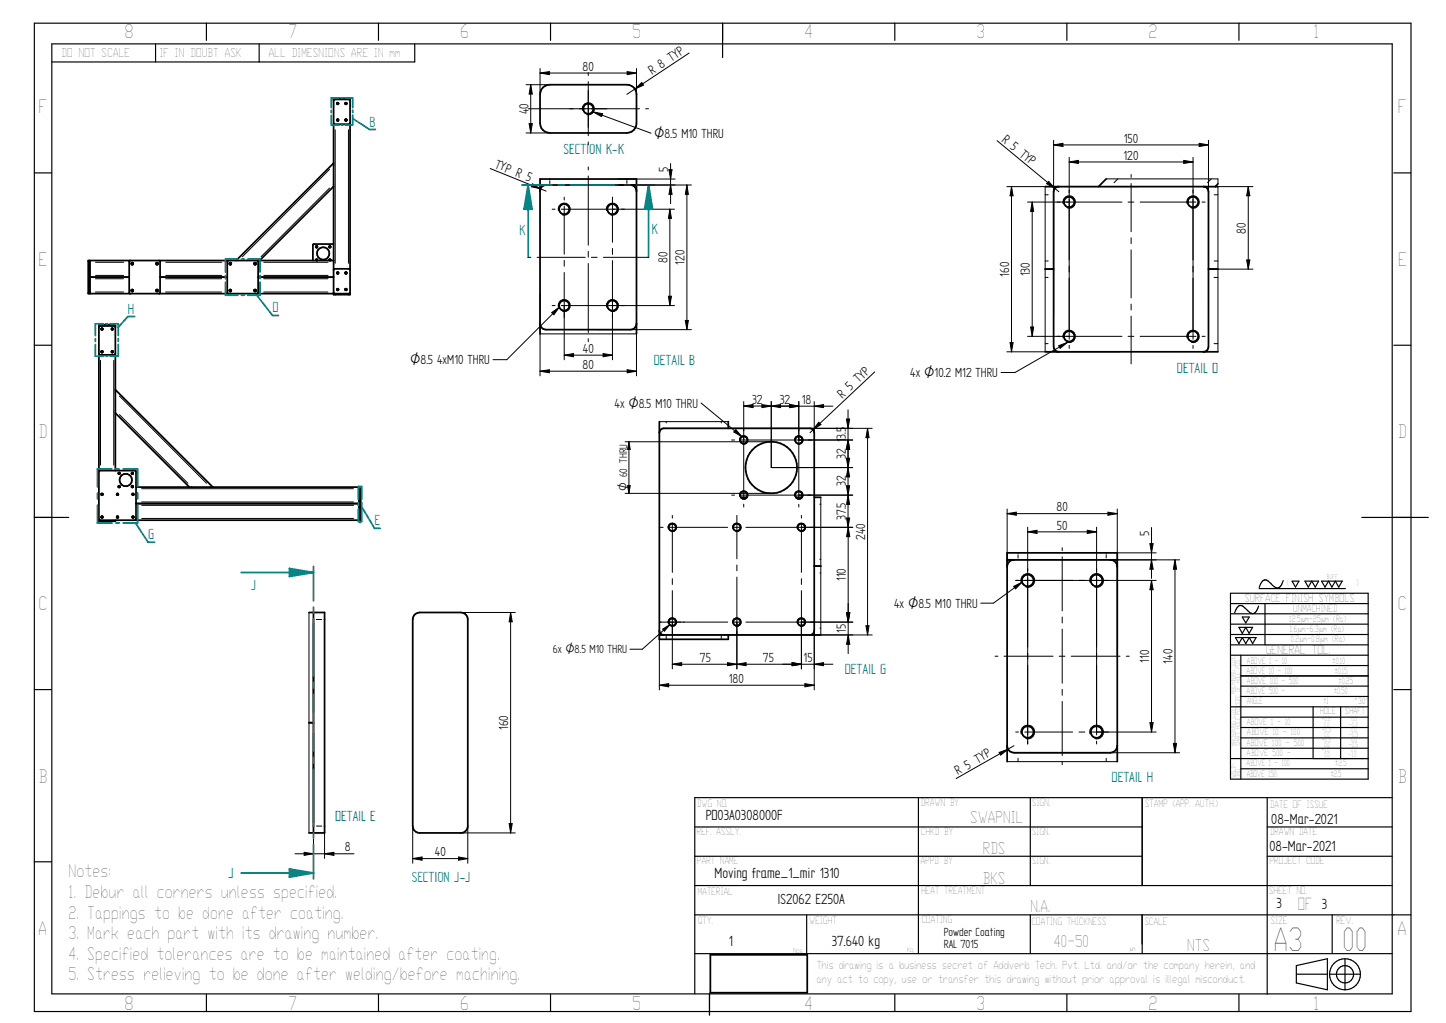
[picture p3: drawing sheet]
<svg xmlns="http://www.w3.org/2000/svg" width="420mm" height="297mm" viewBox="0 0 420 297" stroke-linecap="round" stroke-linejoin="round" font-family="sans-serif">
<g fill="none" stroke="#000" stroke-width=".51">
<path d="M96.9 28.9h4.8M96.9 28.6h4.8v57h-4.8zM97.2 28.9l-.3 .3M97.9 34.7h.4v.4h-.4zM100.3 34.7h.4v.4h-.4zM100.3 29.9h.4v.3h-.4zM101.4 28.9l.3 .3M101.7 35.8l-.3 .3h-4.2l-.3-.3M96.9 47.4l-28.3 28.2M96.9 54.1l-21.5 21.5M156.9 53.7h28M158.7 53.7a1.82 1.82 0 0 0-1.8 1.8"/>
<path d="M183.2 53.7a1.76 1.76 0 0 1 1.7 1.8M303.7 54.2h46a1.4 1.4 0 0 1 1.4 1.5v45a1.48 1.48 0 0 1-1.4 1.5M307.7 54.2a1.46 1.46 0 0 0-1.6 1.5v45a1.48 1.48 0 0 0 1.6 1.5M321.4 51.9l-2.2 2.3M349.7 54.2h4.2M353.9 53.4l-.8 .8M26.1 75.6v9.7M37.8 75.6l-.3 .3v9.1l.3 .3M38.2 76.3h.4v.5h-.4zM45.4 76.3h.4v.5h-.4zM46.2 75.6l.3 .3v9.1l-.3 .3M66.3 75.6l-.3 .3v9.1l.3 .3"/>
<path d="M66.7 76.3h.4v.5h-.4zM73.9 76.3h.4v.5h-.4zM74.7 75.6l.3 .3v9.1l-.3 .3M91.8 71.5h.4v.3h-.4zM92.2 75.6l-.2-.3-.3 .2 .1 .1M96 75.6l-.1-.3h-.2l-.1 .3M96.9 78.4l.3-.3h4.2l.3 .3M96.9 75.6h-71.3v9.7h76.1M96.9 70.9l-5.9 .1-.1 4.6M97.9 79.1h.4v.4h-.4zM100.3 79.1h.4v.4h-.4zM303.7 78.1h2.4"/>
<path d="M351.1 78.1h2.8M26.1 80.5h11.4M29 94.7l-.3 .3M29.5 95.4h.3v.3h-.3zM33.2 94.7l.3 .3M33.5 94.7h-4.8M46.5 80.5h19.5M75 80.5h21.9M96.9 85l.3 .3M97.9 83.9h.4v.3h-.4zM100.3 83.9h.4v.3h-.4zM101.7 85l-.3 .3"/>
<path d="M156.9 96.9v-44.9h28v44.9M184.9 94a1.76 1.76 0 0 1-1.7 1.7h-24.5a1.73 1.73 0 0 1-1.8-1.7M28.7 102.7l.3 .3h4.2l.3-.3M29.5 101.9h.3v.4h-.3zM32.5 101.9h.3v.4h-.3zM33.5 119.9l21.5 21.5M33.5 113.2l28.3 28.2M303.7 102.2h50.2M28.7 136.9l.3-.2h10.4l.1 14-.3 .3M33.5 136.7v-42.4h-4.8v57h4.8v-.3M38.3 137.3h.3v.3h-.3zM28.7 150.7l.3 .3"/>
<path d="M29.5 143.3h.3v.4h-.3zM29.5 149.9h.3v.4h-.3zM33.9 143.3h.4v.4h-.4zM33.9 149.9h.4v.4h-.4zM34.4 141.4h.4M34.4 141.1h.4v.4h-.4zM38.3 141.4h.4M38.3 141.1h.3v.4h-.3zM38.5 143.3h.3v.4h-.3zM38.5 149.9h.3v.4h-.3zM39.5 141.4h65.3v9.6h-76.1M39.5 146.2h64.8"/>
<path d="M104.3 141.4v9.6M206.4 277.2h28.2v11h-28.2z"/>
<circle cx="98.1" cy="30.1" r=".25"/>
<circle cx="310.7" cy="58.7" r="1.54"/>
<circle cx="346.6" cy="58.7" r="1.54"/>
<circle cx="93.9" cy="73.6" r="1.79"/>
<circle cx="95.8" cy="71.7" r=".25"/>
<circle cx="163.9" cy="60.7" r="1.49"/>
<circle cx="177.9" cy="60.7" r="1.49"/>
<circle cx="32.6" cy="95.6" r=".25"/>
<circle cx="38.4" cy="84.4" r=".3"/>
<circle cx="45.6" cy="84.4" r=".3"/>
<circle cx="66.9" cy="84.4" r=".3"/>
<circle cx="74.1" cy="84.4" r=".3"/>
<circle cx="163.9" cy="88.7" r="1.5"/>
<circle cx="177.9" cy="88.7" r="1.49"/>
<circle cx="310.7" cy="97.7" r="1.52"/>
<circle cx="346.6" cy="97.7" r="1.53"/>
<circle cx="34.6" cy="137.5" r=".25"/>
<circle cx="36.5" cy="139.4" r="1.81"/>
</g>
<g fill="none" stroke="#000" stroke-width=".34">
<path d="M10 6.7h400v287h-400zM15.1 12.7h389.4v275.9h-389.4zM45.2 12.7v5.3M60 6.7v5M75.3 12.7v5.3M110 6.7v5M120.5 12.7v5.3h-105.4M160 6.7v5M210 6.7v10M260 6.7v5M310 6.7v5M360 6.7v5"/>
<path d="M10 50.2h5M405 50.2h5M10 100.2h5M405 100.2h5M10 150.2h10M395.7 150.2h19.3M357.5 172.3h40v53.9h-40zM357.5 175.3h40M357.5 178.2h40M361 179.2h2l-1 1.7zM365.7 176a2.13 2.13 0 0 1-1.9 2.1l-.7-.3a4.9 4.9 0 0 0-2.6-2l-.5 .1-.6 .7-.7 1.4M365.9 170.9h25"/>
<path d="M367.6 175.3v11.9M372.9 168.6a2.13 2.13 0 0 1-2 2.1l-.7-.4a4.9 4.9 0 0 0-2.6-1.9l-.8 .4-.9 1.8M375.4 168.7h2l-1 1.8zM379.2 168.7h3.9l-.9 1.8-1-1.8-1.1 1.8zM384 168.7h6l-1 1.8-1-1.8-1 1.8-1-1.8-1 1.8zM357.5 190.2h40M357.5 181.2h40M357.5 184.2h40M357.5 187.2h40M359 185.1h6l-1 1.8-1-1.8-1 1.8-1-1.8-1 1.8zM360 182.2h4l-1 1.7-1-1.7-1 1.7zM360.5 190.2v36"/>
<path d="M360.5 193.3h37M360.5 196.3h37M360.5 199.2h37M10 200.2h5M357.5 205.2h40M360.5 202.2h37M360.5 208.2h37M360.5 211.2h37M360.5 214.2h37M360.5 217.3h37M381.5 205.2v15.1h16h-40M389.5 205.2v15.1"/>
<path d="M405 200.2h5M266.9 231.6v45.3M299.4 231.6v25.5M331.9 231.6v25.5v-17h-130M360.5 223.2h37M368.2 231.6v57.1M404.5 231.6h-202.6v57M10 250.2h5M201.9 248.6h130M201.9 257.1h202.6M368.2 248.6h36.3M368.2 240.1h36.3"/>
<path d="M201.9 276.9h202.6M201.9 265.6h208.1M234.4 265.6v11.3M299.4 265.6v11.3M331.8 265.6v8.5M331.9 265.6v11.3M387.1 265.6v11.3M390.8 278.4a4.5 4.5 0 0 0-4.5 4.5M390.8 278.4v9M390.8 278.4a4.5 4.5 0 0 1 4.5 4.5M60 288.7v5M110 288.7v5"/>
<path d="M160 288.7v5M206.2 288.6v6.1M260 288.7v5M310 288.7v5M360 288.7v5M376.7 282.9h9M376.7 280.4l9-2v9l-9-2zM386.3 282.9a4.5 4.5 0 0 0 4.5 4.5M386.3 282.9h9M395.3 282.9a4.5 4.5 0 0 1-4.5 4.5"/>
<circle cx="390.8" cy="282.9" r="2.51"/>
</g>
<g fill="none" stroke="#000" stroke-width=".29">
<path d="M97.4 37.7v38.8M97.4 28.6v.3M97.8 30.1l.2-.3 .4 .1-.4 .5M97.8 34.9l.4-.3 .2 .4-.4 .1M100.2 30.1l.2-.3 .4 .1-.4 .5M100.2 34.9v-.2l.5-.1 .1 .4-.4 .1M101.3 28.6v.3M101.3 37.7v38.8M95.7 54.6l-19.8 19.9M95.7 49.2l-25.3 25.3M159.8 52.5v.8M182.1 52.4v.9"/>
<path d="M303.7 54.2v48M303.7 56.6h.9M308.9 59.1a1.82 1.82 0 0 1 1.6-2.3 1.82 1.82 0 0 1 2 2 1.82 1.82 0 0 1-2.3 1.6M321.4 51.9h32.5v1.5M324.8 51.9l-1.1 1.1M344.9 59.1a1.81 1.81 0 0 1 1.6-2.2 1.81 1.81 0 0 1 2 1.9 1.81 1.81 0 0 1-2.3 1.6M351.9 51.9l-1.1 1.1M352.8 56.6h1.1M353.9 54.2v48M25.8 75.9h.1M27.8 76.2h8.1M27.8 80h8.1"/>
<path d="M38.1 76.7l.2-.5 .4 .1v.5l-.4 .1M45.3 76.7l.2-.5 .4 .1v.5l-.4 .1M48.2 76.2h16.2M48.2 80h16.2M66.6 76.7l.1-.5 .5 .1v.5l-.4 .1M73.8 76.7l.1-.5 .5 .1v.5l-.4 .1M76.7 80h18.6M76.7 76.2h18.6M91.7 75.6v-.2l.4-.2 .2 .4-.4 .2M91.7 71.8l.2-.4h.2l.2 .4-.4 .2M95.5 71.8l.2-.4 .4 .1-.4 .5M95.5 75.6l.2-.4 .4 .2-.4 .4"/>
<path d="M97.8 79.3l.2-.3 .4 .1v.3l-.4 .1M100.2 79.3v-.2l.5-.1 .1 .4-.4 .1M162.3 61.2a1.76 1.76 0 0 1 1.5-2.2 1.76 1.76 0 0 1 1.9 1.9 1.76 1.76 0 0 1-2.2 1.5M176.3 61.2a1.76 1.76 0 0 1 1.5-2.2 1.76 1.76 0 0 1 1.9 1.9 1.76 1.76 0 0 1-2.2 1.5M303.7 75.8h.9M352.8 75.8h1.1M25.8 85h.2M27.7 84.8h8.2M27.7 80.9h8.2M29.2 94.3v.4M29.3 95.6l.2-.4 .4 .2-.1 .4h-.3M32.3 95.6l.5-.4 .1 .4-.4 .2"/>
<path d="M33.1 94.3v.4M38.1 84.5l.2-.5 .4 .1v.4l-.4 .2M45.3 84.5l.2-.5 .4 .1v.4l-.4 .2M48.1 84.8h16.3M48.1 80.9h16.3M66.6 84.5l.1-.5 .5 .1v.4l-.4 .2M73.8 84.5l.1-.5 .5 .1v.4l-.4 .2M76.6 84.8h18.7M76.6 80.9h18.7M97.4 85.3v.3M97.8 84.1l.4-.3 .2 .4-.4 .1M100.2 84.1v-.2l.5-.1 .1 .4-.4 .1"/>
<path d="M101.3 85.3v.3M156.9 96.9h28M162.3 89.2a1.74 1.74 0 0 1 1.5-2.2 1.74 1.74 0 0 1 1.9 1.9 1.74 1.74 0 0 1-2.2 1.5M176.3 89.2a1.74 1.74 0 0 1 1.5-2.2 1.74 1.74 0 0 1 1.9 1.9 1.74 1.74 0 0 1-2.2 1.5M303.7 99.8h.8M303.7 80.6h.8M308.9 98.1a1.8 1.8 0 0 1 1.5-2.2 1.8 1.8 0 0 1 2 1.9 1.8 1.8 0 0 1-2.2 1.6M344.9 98.1a1.79 1.79 0 0 1 1.6-2.2 1.79 1.79 0 0 1 1.9 1.9 1.79 1.79 0 0 1-2.2 1.6M352.8 99.8h1.1M352.8 80.6h1.1M29.2 104.6v30.4M29.3 102.2l.2-.3 .4 .1-.1 .4h-.3"/>
<path d="M32.3 102.2l.2-.3 .4 .1-.4 .4M33.1 104.6v30.4M34.7 115l25.3 25.3M34.3 137.5l.1-.2 .3-.1 .2 .3-.4 .3M34.7 120.4l19.9 19.9M38.2 137.5l.1-.3 .4 .1-.3 .5M29.2 151v.3M29.3 150.2l.2-.3 .4 .1-.1 .4h-.3M29.3 143.6l.2-.3 .4 .1-.1 .4h-.3M33.1 151v.3M33.9 150.2l.1-.3 .4 .1-.1 .4h-.2M33.9 143.6l.1-.3 .4 .1-.3 .4"/>
<path d="M34.3 141.4l.4-.4 .2 .4-.4 .2M38.2 141.4l.1-.4 .4 .2-.1 .4h-.2M38.3 143.6l.5-.3 .1 .3-.3 .2M38.3 150.2l.5-.3 .1 .3-.3 .2M41.1 141.9h61.6M41.1 145.8h61.6M41.2 146.7h61.5M41.2 150.5h61.5M104.5 141.7h.1M104.5 150.7h.2"/>
</g>
<g fill="none" stroke="#008080" stroke-width=".51">
<path d="M96.3 33.5v2.8h2.2M96.3 32v.7M98.5 28.4h-2.2v2.9M99.1 28.4h.5M99.1 36.3h.5M100.2 28.4h2.3v2.8M102.5 32v.7M102.5 33.4v2.9h-2.2M102.5 34.4l4.9 3.2h1.7M69.1 75.2h-3.6v3.8M70.1 75.2h.9M71.9 75.2h3.7v3.8"/>
<path d="M75.6 80v.9M65.5 82v3.7h3.7M65.5 80v.9M70.1 85.7h.9M74.6 85.7l4.6 5.9h1.7M75.6 81.9v3.8h-3.6M104.1 141.3h.3"/>
</g>
<circle cx="104.6" cy="141.3" r=".25" fill="#008080"/>
<path d="M104.7 141.3h.4v3.6M105.1 145.9v.9M105.1 147.7v3.8h-.3" fill="none" stroke="#008080" stroke-width=".51"/>
<circle cx="104.6" cy="151.5" r=".25" fill="#008080"/>
<g fill="none" stroke="#008080" stroke-width=".51">
<path d="M27.7 98.3v.8M30.1 94h-2.4v3.5M30.7 94h.6M32 94h2.4v3.4M34.4 98.3v.8M34.4 100v3.4h-2.4M39.1 91.9h-1.9l-2.8 3.1M27.7 100v3.4h2.4M30.8 103.4h.5M32.5 136.2h-4.2v5.2M33.6 136.2h1.1M35.8 136.2h4.2v5.2"/>
<path d="M28.3 146.7v5.1h4.2M28.3 143.2v1.7M33.6 151.8h1.1M39.4 151.8l3.6 5.6h1.9M40 143.1v1.7M40 146.6v5.2h-4.2M104.1 147.8v3.7h.4M104.1 141.3v3.6M104.1 145.9v.9M105.1 147.2l3.7 6.2h1.6M70.1 166.2h21v8.3M91.1 176.3v1.7"/>
<path d="M91.1 179.7v16.6M91.1 198.1v1.7M91.1 201.6v16.5M91.1 219.9v1.7M91.1 223.4v16.5M91.1 241.7v1.7M91.1 245.2v8.3"/>
</g>
<g fill="none" stroke="#000" stroke-width=".51">
<path d="M191.6 125.6a1.3 1.3 0 0 1 1.3-1.2h42.5a1.31 1.31 0 0 1 1.2 1.2v57.5a1.23 1.23 0 0 1-1.2 1.3M191.6 122.4v63.2h20v-1.2M211.6 122.4v2M215.3 144.4h1.6M231.3 144.4h1.6M236.6 144.4h1.9M89.8 177.8h4.5v64.1h-4.5M91.1 177.8v64.1M236.6 164.4h1.9M292.6 162.6h32M294.6 162.6a1.97 1.97 0 0 0-2 1.9M322.6 162.6a2.03 2.03 0 0 1 2 1.9"/>
<path d="M191.6 184.4h46.9M191.6 183.1a1.23 1.23 0 0 0 1.3 1.3M89.8 209.8h1.3M324.6 216.5a2.03 2.03 0 0 1-2 2.1h-28a1.97 1.97 0 0 1-2-2.1M292.6 221.1v-60.6h32v60.6"/>
<circle cx="216.1" cy="127.8" r="1.07"/>
<circle cx="224.1" cy="135.7" r="7.5"/>
<circle cx="232.1" cy="127.8" r="1.07"/>
<circle cx="195.3" cy="153.1" r="1.07"/>
<circle cx="214.1" cy="153.1" r="1.07"/>
<circle cx="216.1" cy="143.8" r="1.07"/>
<circle cx="232.1" cy="143.8" r="1.07"/>
<circle cx="232.9" cy="153.1" r="1.07"/>
<circle cx="298.6" cy="168.6" r="1.71"/>
<circle cx="318.6" cy="168.6" r="1.71"/>
<circle cx="195.3" cy="180.6" r="1.07"/>
<circle cx="214.1" cy="180.6" r="1.07"/>
<circle cx="232.9" cy="180.6" r="1.07"/>
<circle cx="298.6" cy="212.5" r="1.71"/>
<circle cx="318.6" cy="212.5" r="1.71"/>
</g>
<g fill="none" stroke="#000" stroke-width=".29">
<path d="M142.4 48.9l16.3 6.6M154.7 53.4l2.3 1.4-2.6-.6zM163.9 57.2v.9M163.9 59.9v13.9M172.5 53.7h28.4M178 57.2v13.2M199.6 53.7v42M199.6 53.7l.4 2.7h-.9zM289.7 40.9l18 14.8M292.6 54.2h38.2M293.9 54.2l.5 2.7h-.9zM293.9 54.2v48"/>
<path d="M304.7 52.7l1.8 2-2.4-1.4zM306.1 40.7v50.8M306.1 42.1l2.8-.5v.9zM306.1 42.1h45M310.7 47l2.6-.4v.9zM310.7 47h36M310.7 45.7v50.4M343.9 46.6l2.8 .4-2.8 .5zM346.7 45.7v50.4M348.4 41.6l2.7 .5-2.7 .4zM351.1 40.7v48.1M160.4 60.7h.9"/>
<path d="M163.9 75.6v1.7M163.9 79.1v25.4M178 72.1v1.8M178 75.6v28.9M194.6 60.7l.5 2.7h-.9zM194.6 60.7v28M196 60.7h-32.9M156.9 85.4v23.7M160.3 90.8l2.2-1.6-1.6 2.2zM160.4 88.7h.9M162.5 89.2l-15.2 15.2h-4.1M163.1 88.7h32.9"/>
<path d="M173.6 95.7h27.3M184.9 86.7v22.4M194.2 86h.9l-.5 2.7zM199.1 93h.9l-.4 2.7zM293.5 99.5h.9l-.5 2.7zM310.2 99.4l-15.3 8.8h-4M156.9 107.8l2.7-.4v.8zM156.9 107.8h28M163.9 103.1l2.8-.4v.9zM163.9 103.1h14.1M175.2 102.7l2.8 .4-2.8 .5zM182.2 107.4l2.7 .4-2.7 .4z"/>
<path d="M292.6 102.2h32.8M307.6 100.4l2.6-1-2.2 1.7zM191.6 122.4h20M193.6 122.4v.4M209.6 122.4v.4M214.9 128.1a1.25 1.25 0 0 1 1.1-1.6 1.25 1.25 0 0 1 1.3 1.3 1.25 1.25 0 0 1-1.5 1.1M230.9 128.1a1.25 1.25 0 0 1 1.1-1.6 1.25 1.25 0 0 1 1.3 1.3 1.25 1.25 0 0 1-1.5 1.1M194.1 153.5a1.27 1.27 0 0 1 1.1-1.6 1.27 1.27 0 0 1 1.4 1.3 1.27 1.27 0 0 1-1.6 1.1M212.9 153.5a1.27 1.27 0 0 1 1.1-1.6 1.27 1.27 0 0 1 1.4 1.3 1.27 1.27 0 0 1-1.6 1.1M214.9 144.1a1.25 1.25 0 0 1 1.1-1.6 1.25 1.25 0 0 1 1.3 1.3 1.25 1.25 0 0 1-1.5 1.1M230.9 144.1a1.25 1.25 0 0 1 1.1-1.6 1.25 1.25 0 0 1 1.3 1.3 1.25 1.25 0 0 1-1.5 1.1M231.6 153.5a1.25 1.25 0 0 1 1.1-1.6 1.25 1.25 0 0 1 1.4 1.3 1.25 1.25 0 0 1-1.6 1.1"/>
<path d="M238.2 146.4h.3M238.5 144.4v40M89.8 177.8v64.1M91.9 179.9h1.6M238.2 162.4h.3M238.2 166.4h.3M295.8 161.1v1M296.7 169.1a2 2 0 0 1 1.8-2.5 2 2 0 0 1 2.1 2.1 2 2 0 0 1-2.5 1.8M316.7 169.1a2 2 0 0 1 1.7-2.6 2 2 0 0 1 2.2 2.2 2 2 0 0 1-2.5 1.8M321.4 161v1M193.6 184.7v.6M194.1 180.9a1.25 1.25 0 0 1 1.1-1.5 1.25 1.25 0 0 1 1.4 1.3 1.25 1.25 0 0 1-1.6 1.1"/>
<path d="M209.6 184.7v.6M212.9 180.9a1.25 1.25 0 0 1 1.1-1.5 1.25 1.25 0 0 1 1.3 1.3 1.25 1.25 0 0 1-1.5 1.1M231.6 180.9a1.24 1.24 0 0 1 1.1-1.5 1.24 1.24 0 0 1 1.4 1.3 1.24 1.24 0 0 1-1.6 1.1M238.2 182.4h.3M296.7 213.1a2 2 0 0 1 1.8-2.6 2 2 0 0 1 2.1 2.2 2 2 0 0 1-2.5 1.8M316.7 213.1a2 2 0 0 1 1.7-2.6 2 2 0 0 1 2.2 2.2 2 2 0 0 1-2.5 1.8M91.9 239.9h1.6M292.6 221.1h32M295.8 220.2v.9M321.4 220.2v.9M85.7 247.9h17.2M88.4 247.5l2.7 .4-2.7 .5z"/>
<path d="M91.1 241.9v7.4M94.3 247.9l2.7-.4v.9zM94.3 241.9v7.4"/>
</g>
<g fill="#000">
<path d="M154.7 53.4l2.3 1.4-2.6-.6zM199.6 53.7l.4 2.7h-.9zM293.9 54.2l.5 2.7h-.9zM304.7 52.7l1.8 2-2.4-1.4zM306.1 42.1l2.8-.5v.9zM310.7 47l2.6-.4v.9zM343.9 46.6l2.8 .4-2.8 .5zM348.4 41.6l2.7 .5-2.7 .4zM194.6 60.7l.5 2.7h-.9zM160.3 90.8l2.2-1.6-1.6 2.2zM194.2 86h.9l-.5 2.7zM199.1 93h.9l-.4 2.7z"/>
<path d="M293.5 99.5h.9l-.5 2.7zM156.9 107.8l2.7-.4v.8zM163.9 103.1l2.8-.4v.9zM175.2 102.7l2.8 .4-2.8 .5zM182.2 107.4l2.7 .4-2.7 .4zM307.6 100.4l2.6-1-2.2 1.7zM88.4 247.5l2.7 .4-2.7 .5zM94.3 247.9l2.7-.4v.9z"/>
</g>
<path d="M84.1 165.1l7 1.1-7 1.2z" fill="#008080"/>
<path d="M84.1 165.1l7 1.1-7 1.2zM70.1 253.5h21" fill="none" stroke="#008080" stroke-width=".51"/>
<path d="M84.1 252.3l7 1.2-7 1.2z" fill="#008080"/>
<path d="M160.4 53.7h-7v21M162.2 53.7h1.7M165.7 53.7h14M181.4 53.7h1.8M184.9 53.7h3.6M91.1 164.5v1.7M84.1 252.3l7 1.2-7 1.2zM91.1 253.5v1.7" fill="none" stroke="#008080" stroke-width=".51"/>
<path d="M120.3 178.7l.5-.5 1.2-.4h11.9a1.97 1.97 0 0 1 2 2.1v60a1.97 1.97 0 0 1-2 2h-11.9a2.03 2.03 0 0 1-2.1-2v-60z" fill="none" stroke="#000" stroke-width=".51"/>
<g fill="none" stroke="#000" stroke-width=".29">
<path d="M214.1 149.6v12.7M232.9 149.6v.9M232.9 152.3v13.9M298.6 153.1v62.9M298.6 154.4h20M298.6 154.4l2.7-.4v.9zM315.9 154l2.7 .4-2.7 .5zM318.6 153.1v60.3M133.9 177.8h15.8M148.4 177.8v64.1M148.4 177.8l.4 2.8h-.9zM214.1 164v1.7"/>
<path d="M214.1 167.6v13.9M232.9 168v1.7M232.9 171.5v12.6M294.5 170.3l2.5-1.3-1.9 2zM295.1 168.5h40.8M297 169l-8.3 6.1h-3.7M334.6 168.5v44.1M334.6 168.5l.5 2.7h-1zM191.8 180.6h.9M192.6 182.7l2-1.3-1.5 1.9zM192.8 180.6h18.6M194.6 181.4l-8 7.1h-3.6"/>
<path d="M213.2 180.6h1.7M214.1 183.3v.8M216.7 180.6h17M235.5 180.6h.8M290.3 218.5l2.6-.9-2.1 1.6zM294.6 216.5l-16.8 9.6M295.1 212.6h.8M297.8 212.6h13.9M313.5 212.6h1.7M317 212.6h18.9M318.6 215.2v.8M334.1 209.8h1l-.5 2.8z"/>
<path d="M119.9 239.9v10.8M135.9 239.9v10.8M147.9 239.1h.9l-.4 2.8zM119.9 249.3l2.7-.5v1zM119.9 249.3h16M133.3 248.8l2.6 .5-2.6 .5zM133.9 241.9h15.8"/>
</g>
<path d="M298.6 154.4l2.7-.4v.9zM315.9 154l2.7 .4-2.7 .5zM294.5 170.3l2.5-1.3-1.9 2zM334.6 168.5l.5 2.7h-1zM148.4 177.8l.4 2.8h-.9zM192.6 182.7l2-1.3-1.5 1.9zM290.3 218.5l2.6-.9-2.1 1.6zM334.1 209.8h1l-.5 2.8zM147.9 239.1h.9l-.4 2.8zM119.9 249.3l2.7-.5v1zM133.3 248.8l2.6 .5-2.6 .5z" fill="#000"/>
<path d="M153.4 53.7l1.2 7h-2.3z" fill="#008080"/>
<path d="M153.4 53.7l1.2 7h-2.3zM188.5 53.7v21" fill="none" stroke="#008080" stroke-width=".51"/>
<path d="M188.5 53.7l1.1 7h-2.3z" fill="#008080"/>
<path d="M151.7 53.7h1.7M188.5 53.7l1.1 7h-2.3zM188.5 53.7h1.7" fill="none" stroke="#008080" stroke-width=".51"/>
<g fill="none" stroke="#000" stroke-width=".51">
<path d="M157.8 25.4l1.2-.7 .8-.1h22.3a2.75 2.75 0 0 1 2.8 2.8v8.4a2.82 2.82 0 0 1-2.8 2.8h-22.3a2.89 2.89 0 0 1-2.9-2.8v-8.4l.4-1.4z"/>
<circle cx="170.9" cy="31.6" r="1.49"/>
</g>
<g fill="none" stroke="#000" stroke-width=".29">
<path d="M156.9 19.9v7.5M184.9 19.9v7.5M200.2 15.4l-18.1 12M152.9 24.6h6.9M152.9 38.6h6.9M153.4 31.6h32.4M153.7 35.9h1l-.5 2.7zM154.2 24.6v14M154.2 24.6l.5 2.7h-1zM156.9 21.2l2.7-.4v.9zM156.9 21.2h28M169.2 32a1.75 1.75 0 0 1 1.6-2.2 1.75 1.75 0 0 1 1.9 1.9 1.75 1.75 0 0 1-2.2 1.6"/>
<path d="M170.9 21.1v.8M170.9 23.7v15.7M172.4 32.5l2.7 .5-.3 .9zM172.4 32.5l16.8 6.2M182.2 20.8l2.7 .4-2.7 .5zM184.5 25.9l2-1.9 .5 .7zM187.6 31.6h.9M170.9 41.2v.9M170.9 48.5v.8M170.9 51.1v20.1M178.8 53.7h17.4M179.6 52h16.6"/>
<path d="M194.4 49.3h.9l-.5 2.7zM194.8 47.5v11.6M194.8 53.7l.5 2.7h-.9zM299.9 58.7l.4 2.7h-.8zM299.9 58.7v39M310.7 55.2v.8M310.7 57.8v17.7M326 58.7h-27.4M327.8 58.7h1.7M328.7 50.7v.8M328.7 53.3v14M331.3 58.7h16.2"/>
<path d="M346.7 55.2v.8M346.7 57.8v17.7M349.3 58.7h.9M349.7 54.2h14.4M362.7 54.2v23.9M362.7 54.2l.5 2.7h-1zM153.4 74.7h.9M156.1 74.7h13.9M170.9 73v1.7M170.9 76.5v20.1M171.8 74.7h1.7M175.3 74.7h13.2"/>
<path d="M310.7 77.3v1.7M328.7 69v1.7M328.7 72.6v13.9M346.7 77.3v1.7M351.1 78.1h13M362.2 75.5h1l-.5 2.6zM170.9 98.3v.9M298.6 97.7h27.4M299.5 95h.8l-.4 2.7zM310.7 80.8v17.7M327.8 97.7h1.7M328.7 88.3v1.7"/>
<path d="M328.7 91.8v13.9M331.3 97.7h16.2M346.7 80.8v17.7M349.3 97.7h.9M203.7 117l11.9 9.8M216.1 117.9l2.7-.4v.9zM216.1 117.9h16M216.1 116.6v28M221.4 117.5l2.7 .4-2.7 .5zM224.1 117.9l2.7-.4v.9zM224.1 116.6v19.2h23.7M226.7 117.9h15.3"/>
<path d="M229.4 117.5l2.7 .4M229.4 117.5v.9M229.4 117.5l2.7 .4-2.7 .5M232.1 116.6v28M232.1 117.9l-2.7 .5M236.6 116.6v9M236.6 117.9l2.7-.4v.9zM246.4 119v34.1l-.4-2.7h.9l-.9 5.4h.9l-.4-2.7v36.7M254.2 108l-18.8 17.6M310.7 100.3v.9M346.7 100.3v.9M181.6 128.3h42.5"/>
<path d="M182.7 128.3l.4 2.2h-.7zM182.7 128.3v15M192.9 124.4h60.5M212.6 127.8h.8M213.8 124.8l1.8 2-2.4-1.4zM215.2 127.8h32.6M237.9 122.6l.6 .7-2.2 1.5zM245.9 133.1h1l-1 5.4h1zM245.9 121.7h1l-.5 2.7zM246.4 127.8l.5 2.7h-1zM252.1 124.4v60M252.1 124.4l.4 2.7h-.9z"/>
<path d="M181.6 143.3h42.5M182.4 141h.7l-.4 2.3zM191.8 153.1h.9M194.5 153.1h16.9M195.4 149.6v.9M195.4 152.3v13.9M212.6 143.8h.8M213.2 153.1h1.7M215.2 143.8h32.6M216.1 146.4v.8M232.1 146.4v.8M245.9 141.1h1l-.9 5.4h.9z"/>
<path d="M247.8 153.1h-31.1M292.6 147.8v16.7M292.6 149.1l2.7-.4v.9zM292.6 149.1h32M308.6 159v.9M321.9 148.7l2.7 .4-2.7 .5zM324.6 147.8v42.7M334.1 157.9h1l-.5 2.6zM334.6 153.2v14.7M195.4 168v1.7M195.4 171.5v22.7M246 177.9h.9l-.4 2.7z"/>
<path d="M294.6 162.6h48.2M308.6 161.7v15.7M308.6 179.2v1.7M324.6 160.5h11.3M334.6 162.6l.5 2.7h-1zM341.4 162.6l.5 2.7h-1zM341.4 162.6v56M191.6 199l2.7-.5v.9zM191.6 183.1v17.2M191.6 199h45M192.9 184.4h60.5M195.4 192.9l2.7-.5v.9z"/>
<path d="M195.4 192.9h46.6M211.4 192.4l2.7 .5-2.7 .4zM214.1 192.9l2.7-.5v.9zM214.1 180.6v13.6M230.2 192.4l2.7 .5-2.7 .4zM233.9 198.5l2.7 .5-2.7 .4zM236.6 183.1v17.2M236.6 192.9l2.7-.5v.9zM246.5 184.4l.4 2.7h-.9zM247.8 180.6h-14.9v13.6M251.6 181.7h.9l-.4 2.7zM289.1 190.5h.9"/>
<path d="M291.7 190.5h14.3M307.8 190.5h1.6M308.6 182.7v15.7M311.3 190.5h14.1M327.3 190.5h.8M294.6 218.6h48.2M308.6 200.2v1.7M308.6 203.7v15.7M340.9 215.9h1l-.5 2.7zM308.6 221.2v.8"/>
</g>
<g fill="#000">
<path d="M154.2 24.6l.5 2.7h-1zM153.7 35.9h1l-.5 2.7zM156.9 21.2l2.7-.4v.9zM172.4 32.5l2.7 .5-.3 .9zM182.2 20.8l2.7 .4-2.7 .5zM184.5 25.9l2-1.9 .5 .7zM194.4 49.3h.9l-.5 2.7zM194.8 53.7l.5 2.7h-.9zM362.7 54.2l.5 2.7h-1zM299.9 58.7l.4 2.7h-.8zM362.2 75.5h1l-.5 2.6zM299.5 95h.8l-.4 2.7z"/>
<path d="M216.1 117.9l2.7-.4v.9zM221.4 117.5l2.7 .4-2.7 .5zM224.1 117.9l2.7-.4v.9zM229.4 117.5l2.7 .4-2.7 .5zM236.6 117.9l2.7-.4v.9zM182.7 128.3l.4 2.2h-.7zM213.8 124.8l1.8 2-2.4-1.4zM237.9 122.6l.6 .7-2.2 1.5zM246.4 127.8l.5 2.7h-1zM245.9 133.1h1l-.5 2.7zM246.4 135.8l.5 2.7h-1zM245.9 121.7h1l-.5 2.7z"/>
<path d="M252.1 124.4l.4 2.7h-.9zM182.4 141h.7l-.4 2.3zM245.9 141.1h1l-.5 2.7zM246.4 143.8l.5 2.7h-.9zM246 150.4h.9l-.5 2.7zM246.5 153.1l.4 2.7h-.9zM292.6 149.1l2.7-.4v.9zM321.9 148.7l2.7 .4-2.7 .5zM334.1 157.9h1l-.5 2.6zM246 177.9h.9l-.4 2.7zM334.6 162.6l.5 2.7h-1zM341.4 162.6l.5 2.7h-1z"/>
<path d="M191.6 199l2.7-.5v.9zM195.4 192.9l2.7-.5v.9zM211.4 192.4l2.7 .5-2.7 .4zM214.1 192.9l2.7-.5v.9zM230.2 192.4l2.7 .5-2.7 .4zM233.9 198.5l2.7 .5-2.7 .4zM236.6 192.9l2.7-.5v.9zM246.5 184.4l.4 2.7h-.9zM251.6 181.7h.9l-.4 2.7zM340.9 215.9h1l-.5 2.7z"/>
</g>
<g font-size="9.4">
<text x="369.8" y="276.1">A3</text>
<text x="389.9" y="276.1">00</text>
</g>
<g font-size="5.4">
<text x="36.1" y="11.2">8</text>
<text x="83.6" y="11.2">7</text>
<text x="133.6" y="11.2">6</text>
<text x="183.6" y="11.2">5</text>
<text x="233.6" y="11.2">4</text>
<text x="283.6" y="11.2">3</text>
<text x="333.6" y="11.2">2</text>
<text x="381.5" y="11.2">1</text>
<text x="11.1" y="32.9">F</text>
<text x="406.1" y="32.9">F</text>
<text x="11.1" y="77.3">E</text>
<text x="406.1" y="77.3">E</text>
<text x="11.1" y="127.3">D</text>
<text x="406" y="127.3">D</text>
<text x="11.1" y="177.2">C</text>
<text x="406.1" y="177.2">C</text>
<text x="11.1" y="227.2">B</text>
<text x="406.1" y="227.2">B</text>
<text x="11" y="271.4">A</text>
<text x="406" y="271.4">A</text>
<text x="36.1" y="293.2">8</text>
<text x="83.6" y="293.2">7</text>
<text x="133.6" y="293.2">6</text>
<text x="183.6" y="293.2">5</text>
<text x="233.6" y="293.2">4</text>
<text x="283.6" y="293.2">3</text>
<text x="333.6" y="293.2">2</text>
<text x="381.5" y="293.2">1</text>
</g>
<g font-size="5.1">
<text x="19.8" y="254.6">Notes:</text>
<text x="19.8" y="260.8">1. Debur all corners unless specified.</text>
<text x="19.8" y="266.7">2. Tappings to be done after coating.</text>
<text x="19.8" y="272.7">3. Mark each part with its drawing number.</text>
<text x="19.8" y="278.6">4. Specified tolerances are to be maintained after coating.</text>
<text x="19.8" y="284.6">5. Stress relieving to be done after welding/before machining.</text>
</g>
<text font-size="4.9" x="377" y="264.1">OF 3</text>
<g font-size="4.8" fill="#008080">
<text x="107.4" y="36.7">B</text>
<text x="163.7" y="44.6">SECTION K-K</text>
<text x="150.9" y="68.2">K</text>
<text x="189.4" y="68.1">K</text>
<text x="37.2" y="91.1">H</text>
<text x="79.2" y="90.7">D</text>
<text x="190" y="106">DETAIL B</text>
<text x="342" y="108.2">DETAIL D</text>
<text x="108.8" y="152.5">E</text>
<text x="43" y="156.5">G</text>
<text x="72.9" y="171.4">J</text>
<text x="245.5" y="195.7">DETAIL G</text>
<text x="323" y="227.2">DETAIL H</text>
<text x="97.4" y="238.3">DETAIL E</text>
<text x="66.4" y="255">J</text>
<text x="119.6" y="256.2">SECTION J-J</text>
</g>
<g font-size="4.8">
<text x="205.1" y="238">PD03A0308000F</text>
<text x="281.8" y="239.1">SWAPNIL</text>
<text x="369.4" y="239.3">08-Mar-2021</text>
<text x="285.5" y="247.9">RDS</text>
<text x="368.8" y="247.1">08-Mar-2021</text>
<text x="207.6" y="254.9">Moving frame_1_mir 1310</text>
<text x="285.5" y="256.6">BKS</text>
<text x="225.9" y="262.6">IS2062 E250A</text>
<text x="370.9" y="263.7">3</text>
<text x="299.3" y="264.8">N.A.</text>
<text x="211.8" y="274.7">1</text>
<text x="241.7" y="274.7">37.640 kg</text>
<text x="306" y="274.9">40-50</text>
<text x="344.9" y="276.1">NTS</text>
</g>
<g font-size="4.3">
<text x="169.3" y="20.6">80</text>
<text x="189.5" y="21.7" transform="rotate(-33 189.5 21.7)">R 8 TYP</text>
<text x="153.5" y="33.2" transform="rotate(-90 153.5 33.2)">40</text>
<text x="290.9" y="40.9" transform="rotate(39 290.9 40.9)">R 5 TYP</text>
<text x="326.5" y="41.4">150</text>
<text x="326.5" y="46.4">120</text>
<text x="143.6" y="48.6" transform="rotate(22 143.6 48.6)">TYP R 5</text>
<text x="194.2" y="50" transform="rotate(-90 194.2 50)">5</text>
<text x="362" y="67.8" transform="rotate(-90 362 67.8)">80</text>
<text x="194" y="76.4" transform="rotate(-90 194 76.4)">80</text>
<text x="198.9" y="76.9" transform="rotate(-90 198.9 76.9)">120</text>
<text x="293.2" y="80.3" transform="rotate(-90 293.2 80.3)">160</text>
<text x="299.2" y="80.2" transform="rotate(-90 299.2 80.2)">130</text>
<text x="169.3" y="107.1">80</text>
<text x="169.4" y="102.4">40</text>
<text x="264.5" y="109.5">4x O10.2 M12 THRU</text>
<text x="178.6" y="118.4">4x O8.5 M10 THRU</text>
<text x="218.6" y="117.2">32</text>
<text x="226.6" y="117.2">32</text>
<text x="232.9" y="117.3">18</text>
<text x="244.8" y="115.9" transform="rotate(-43 244.8 115.9)">R 5 TYP</text>
<text x="245.7" y="128.5" transform="rotate(-90 245.7 128.5)">13.5</text>
<text x="245.7" y="133.2" transform="rotate(-90 245.7 133.2)">32</text>
<text x="245.7" y="141.2" transform="rotate(-90 245.7 141.2)">32</text>
<text x="306.9" y="148.5">80</text>
<text x="245.7" y="151" transform="rotate(-90 245.7 151)">37.5</text>
<text x="307.1" y="153.8">50</text>
<text x="333.9" y="155.6" transform="rotate(-90 333.9 155.6)">5</text>
<text x="251.4" y="156.8" transform="rotate(-90 251.4 156.8)">240</text>
<text x="245.8" y="168.8" transform="rotate(-90 245.8 168.8)">110</text>
<text x="259.8" y="176.4">4x O8.5 M10 THRU</text>
<text x="245.8" y="183.8" transform="rotate(-90 245.8 183.8)">15</text>
<text x="203.3" y="192.2">75</text>
<text x="221.7" y="192.2">75</text>
<text x="233.5" y="192.2">15</text>
<text x="333.9" y="192.4" transform="rotate(-90 333.9 192.4)">110</text>
<text x="340.7" y="192.7" transform="rotate(-90 340.7 192.7)">140</text>
<text x="211.8" y="198.3">180</text>
<text x="147.7" y="212" transform="rotate(-90 147.7 212)">160</text>
<text x="278.3" y="225" transform="rotate(-29 278.3 225)">R 5 TYP</text>
<text x="100.2" y="247.2">8</text>
<text x="126.4" y="248.6">40</text>
</g>
<g font-size="4.2">
<text x="190.1" y="40">O8.5 M10 THRU</text>
<text x="119.2" y="105.8">O8.5 4xM10 THRU</text>
</g>
<g font-size="3.9">
<text x="160.6" y="189.7">6x O8.5 M10 THRU</text>
<text x="274.3" y="271.7">Powder Coating</text>
<text x="274.3" y="275.3">RAL 7015</text>
</g>
<g font-size="3.6">
<text x="17.8" y="16.6">DO NOT SCALE</text>
<text x="46.3" y="16.4">IF IN DOUBT ASK</text>
<text x="78.1" y="16.5">ALL DIMESNIONS ARE IN mm</text>
<text x="367.7" y="189.9">GENERAL TOL.</text>
</g>
<text font-size="3.5" x="182.2" y="142.5" transform="rotate(-90 182.2 142.5)">O 60 THRU</text>
<g font-size="3.3">
<text x="361.6" y="174.8">SURFACE FINISH SYMBOLS</text>
<text x="237.3" y="281.3">This drawing is a business secret of Addverb Tech. Pvt. Ltd. and/or the company herein, and</text>
<text x="237.3" y="285.3">any act to copy, use or transfer this drawing without prior approval is illegal misconduct.</text>
</g>
<g font-size="2.9">
<text x="375.7" y="177.6">UNMACHINED</text>
<text x="267.5" y="234">DRAWN BY</text>
<text x="202.5" y="234.2">DWG NO.</text>
<text x="299.8" y="234">SIGN.</text>
<text x="332.6" y="234.4">STAMP (APP. AUTH.)</text>
<text x="368.9" y="234.5">DATE OF ISSUE</text>
<text x="202.4" y="242.4">REF. ASSLY.</text>
<text x="267.6" y="242.4">CHKD BY</text>
<text x="299.8" y="242.4">SIGN.</text>
<text x="368.9" y="242.4">DRAWN DATE</text>
<text x="202.5" y="250.9">PART NAME</text>
<text x="267.5" y="250.9">APPD BY</text>
<text x="299.8" y="250.9">SIGN.</text>
<text x="368.8" y="250.9">PROJECT CODE</text>
<text x="202.7" y="259.8">MATERIAL</text>
<text x="267.6" y="259.5">HEAT TREATMENT</text>
<text x="368.7" y="259.5">SHEET NO.</text>
<text x="202.7" y="268.2">QTY.</text>
<text x="235.1" y="268.2">WEIGHT</text>
<text x="267.7" y="268.1">COATING</text>
<text x="299.7" y="268.6">COATING THICKNESS</text>
<text x="332.5" y="268.6">SCALE</text>
<text x="369.2" y="268.2">SIZE</text>
<text x="388.2" y="268.2">REV.</text>
</g>
<g font-size="2.6">
<text x="362.2" y="195.6">ABOVE 10 - 100</text>
<text x="362.3" y="192.7">ABOVE 1 - 10</text>
<text x="387.1" y="192.7">±0.10</text>
<text x="387.7" y="195.6">±0.15</text>
<text x="362.2" y="201.4">ABOVE 500 -</text>
<text x="362.3" y="198.6">ABOVE 100 - 500</text>
<text x="387.5" y="201.4">±0.50</text>
<text x="388.8" y="198.6">±0.25</text>
<text x="362.2" y="222.5">ABOVE 1 - 100</text>
<text x="362.3" y="225.6">ABOVE 150</text>
<text x="386.6" y="225.6">±2.5</text>
<text x="387.9" y="222.5">±2.5</text>
</g>
<g font-size="2.5">
<text x="374.5" y="180.5">12.5μm-25μm (Ra)</text>
<text x="374.6" y="183.6">1.6μm-6.3μm (Ra)</text>
<text x="374.9" y="186.5">0.2μm-0.8μm (Ra)</text>
<text x="362.3" y="204.4">ANGLE</text>
<text x="383.5" y="207.4">HOLE</text>
<text x="384.5" y="204.4">±1</text>
<text x="390.8" y="207.4">SHAFT</text>
<text x="393.6" y="204.4">°30'</text>
<text x="362.3" y="210.6">ABOVE 1 - 10</text>
<text x="362.3" y="213.5">ABOVE 10 - 100</text>
<text x="362.2" y="216.5">ABOVE 100 - 500</text>
<text x="362.2" y="219.6">ABOVE 500 -</text>
</g>
<g font-size="2">
<text x="230.5" y="276.6">Nos</text>
<text x="263.6" y="276.4">Kg</text>
<text x="328.2" y="276.1">μm</text>
</g>
<g font-size="1.8">
<text x="385.5" y="168.2">BUFF</text>
<text x="358.9" y="201.5" transform="rotate(-90 358.9 201.5)">MACHINING SIZE</text>
<text x="360.4" y="204.8" transform="rotate(-90 360.4 204.8)">SIZE OF HOLE POS.</text>
<text x="384" y="209.4">+0.2</text>
<text x="392.6" y="209.4">0.0</text>
<text x="384.1" y="215.5">+0.5</text>
<text x="384.1" y="212.5">+0.3</text>
<text x="384.7" y="211.1">0.0</text>
<text x="384.7" y="214.1">0.0</text>
<text x="391.9" y="214.1">-0.3</text>
<text x="392" y="211">-0.2</text>
<text x="392.5" y="212.5">0.0</text>
<text x="392.6" y="215.4">0.0</text>
<text x="359" y="216.5" transform="rotate(-90 359 216.5)">MACHINING SIZE</text>
<text x="360.3" y="216.6" transform="rotate(-90 360.3 216.6)">SHAFT HOLE POS.</text>
<text x="384" y="218.4">+1.0</text>
<text x="384.7" y="217">0.0</text>
<text x="391.9" y="217">-0.5</text>
<text x="392.5" y="218.4">0.0</text>
<text x="359" y="226" transform="rotate(-90 359 226)">WELD-</text>
<text x="360.3" y="225.6" transform="rotate(-90 360.3 225.6)">ING</text>
</g>
</svg>
